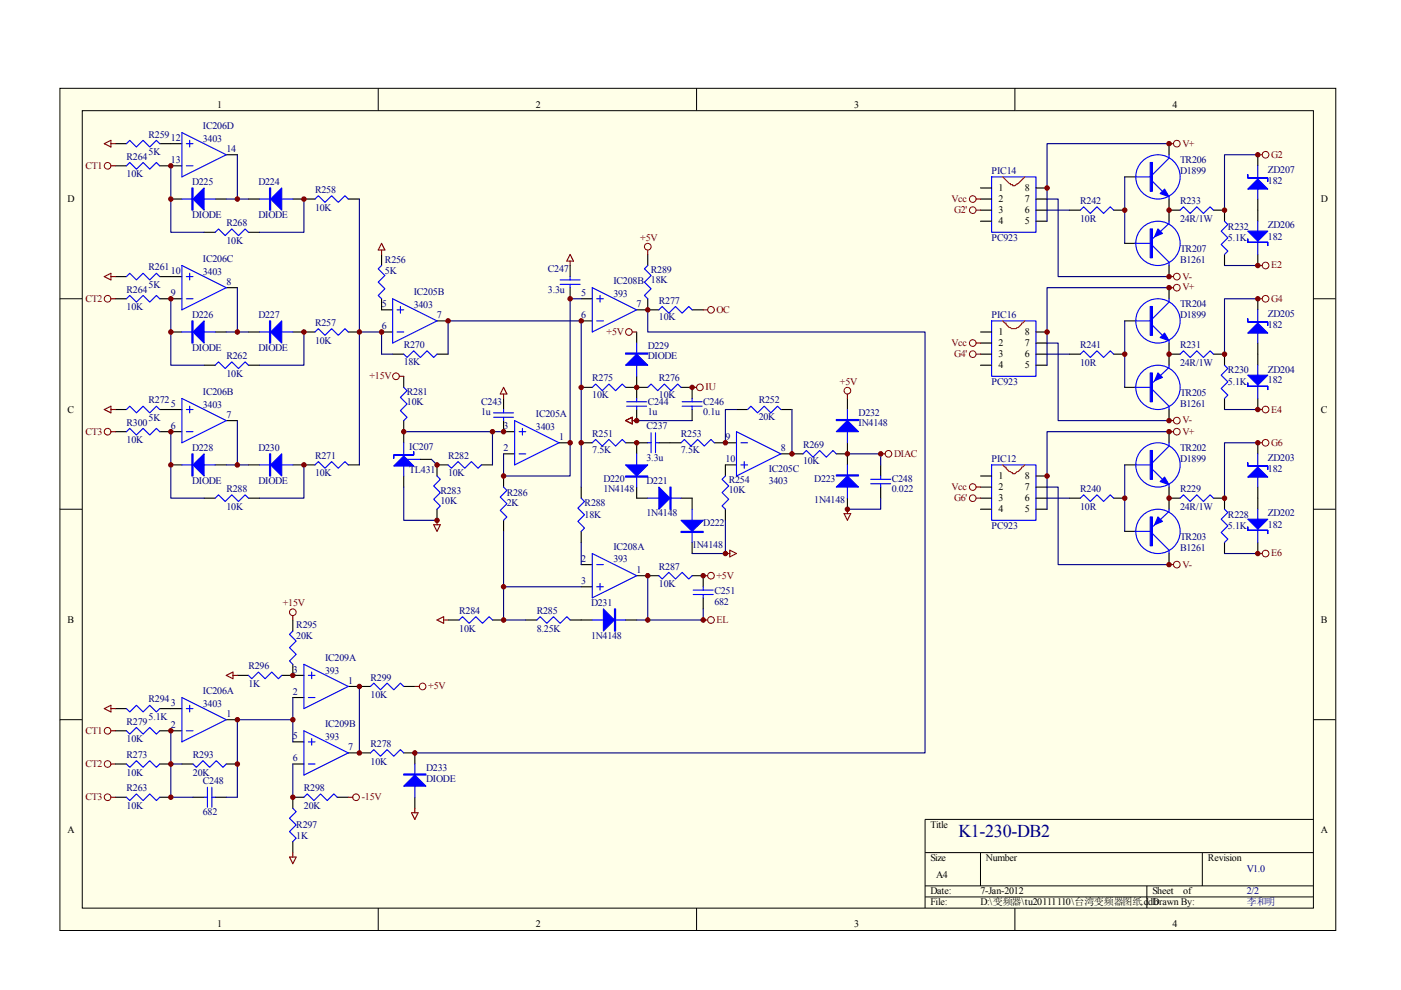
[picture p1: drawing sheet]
<svg xmlns="http://www.w3.org/2000/svg" width="297mm" height="210mm" viewBox="0 0 297 210" stroke-linecap="round" stroke-linejoin="round" font-family="sans-serif">
<path d="M12.7 18.7h270.5v178.6h-270.5z" fill="#ffffe8"/>
<g fill="none" stroke="#000" stroke-width=".21">
<path d="M12.7 18.7h270.5v178.6h-270.5zM80.2 18.7v4.7M147.7 18.7v4.7M215.2 18.7v4.7M17.4 23.5h261.1v169h-261.1zM12.7 63.3h4.7M278.4 63.3h4.7M12.7 108h4.7M278.4 108h4.7M12.7 152.6h4.7M278.4 152.6h4.7M278.4 173.7h-82.3v18.8"/>
<path d="M80.2 192.5v4.7M147.7 192.5v4.7M196.1 180.8h82.3M196.1 187.8h82.3M196.1 190.2h82.3M207.9 180.8v7M215.2 192.5v4.7M243.2 187.8v4.7M254.9 180.8v7"/>
</g>
<g fill="none" stroke="#00f" stroke-width=".23">
<path d="M26.8 30.5l.7-.7 1.4 1.4 1.4-1.4 1.4 1.4 1.5-1.4 .7 .7M26.8 35.2l.7-.7 1.4 1.4 1.4-1.4 1.4 1.4 1.5-1.4 .7 .7M38.6 28.1l9.4 4.7-9.4 4.7zM39.5 35.2h1.4M39.5 30.5h1.4M40.2 29.8v1.4M210.2 37.5h9.4v11.8h-9.4zM240.8 37.5h3.5M244.3 38.4l2.2 2.2M247.9 32.8v.7l-3.6 3.5M266.7 35.2v7M26.8 58.6l.7-.7 1.4 1.4 1.4-1.4 1.4 1.4 1.5-1.4 .7 .7"/>
<path d="M38.6 56.3l9.4 4.7-9.4 4.7zM38.6 42.2h7M39.5 58.6h1.4M40.2 57.9v1.4M45.6 49.3l.7-.8 1.4 1.5 1.4-1.5 1.5 1.5 1.4-1.5 .7 .8M55 42.2h7.1M66.8 42.2l.7-.7 1.4 1.4 1.4-1.4 1.4 1.4 1.4-1.4 .7 .7M80.9 56.3l-.7 .7 1.4 1.4-1.4 1.4 1.4 1.4-1.4 1.4 .7 .7M118.8 59.3h4.2M120.9 58.6v.7M137.3 56.3l-.7 .7 1.4 1.4-1.4 1.4 1.4 1.4-1.4 1.4 .7 .7M229 44.6l.8-.7 1.4 1.4 1.4-1.4 1.4 1.4 1.4-1.4 .7 .7"/>
<path d="M240.6 51.6h3.3M244.3 52.1l3.6 3.5v.7M247.9 46.9v.5l-3.6 3.3M247.9 41.7v.5M250.2 44.6l.7-.7 1.4 1.4 1.4-1.4 1.5 1.4 1.4-1.4 .7 .7M259.6 46.9l.7 .7-1.4 1.4 1.4 1.4-1.4 1.4 1.4 1.4-.7 .7M266.7 46.9v7M26.8 63.3l.7-.7 1.4 1.4 1.4-1.4 1.4 1.4 1.5-1.4 .7 .7M38.6 70.4h7M39.5 63.3h1.4M45.6 77.4l.7-.7 1.4 1.4 1.4-1.4 1.5 1.4 1.4-1.4 .7 .7M55 70.4h7.1"/>
<path d="M66.8 70.4l.7-.7 1.4 1.4 1.4-1.4 1.4 1.4 1.4-1.4 .7 .7M83.2 63.3l9.5 4.7-9.5 4.7zM84.2 70.4h1.4M84.2 65.7h1.4M84.9 65v1.4M85.6 75.1l.7 .7 1.4-1.4 1.4 1.4 1.4-1.4 1.4 1.4 .8-.7M118.8 60.3h4.2M120.9 60.3v.7M125.6 61l9.4 4.7-9.4 4.7zM126.5 68h1.4M126.5 63.3h1.4M127.2 62.6v1.4"/>
<path d="M135 72.7v7.1M139.7 65.7l.7-.7 1.4 1.4 1.4-1.4 1.4 1.4 1.4-1.4 .7 .7M210.2 68h9.4v11.8h-9.4zM229 75.1l.8-.7 1.4 1.4 1.4-1.4 1.4 1.4 1.4-1.4 .7 .7M240.8 68h3.5M244.3 69l2.2 2.1M247.9 63.3v.7l-3.6 3.6M247.9 77.4v.5l-3.6 3.3M247.9 72.3v.4M250.2 75.1l.7-.7 1.4 1.4 1.4-1.4 1.5 1.4 1.4-1.4 .7 .7M259.6 77.4l.7 .7-1.4 1.4 1.4 1.5-1.4 1.4 1.4 1.4-.7 .7M266.7 65.7v7"/>
<path d="M266.7 77.4v7.1M26.8 86.8l.7-.7 1.4 1.4 1.4-1.4 1.4 1.4 1.5-1.4 .7 .7M26.8 91.5l.7-.7 1.4 1.4 1.4-1.4 1.4 1.4 1.5-1.4 .7 .7M38.6 98.6h7M38.6 84.5l9.4 4.7-9.4 4.7zM39.5 91.5h1.4M39.5 86.8h1.4M40.2 86.1v1.4M55 98.6h7.1M66.8 98.6l.7-.7 1.4 1.4 1.4-1.4 1.4 1.4 1.4-1.4 .7 .7M85.6 82.1l.7 .7-1.4 1.4 1.4 1.5-1.4 1.4 1.4 1.4-.7 .7M85.6 93.9v7"/>
<path d="M85.8 97.4h3.3M95 98.6l.7 .7 1.4-1.4 1.4 1.4 1.4-1.4 1.5 1.4 .7-.7M104.6 88.5h4.3M104.6 87.5h4.3M106.8 86.8v.7M106.8 88.5v.7M109.1 89.2l9.4 4.7-9.4 4.7zM110.1 91.5h1.4M110.1 96.2h1.4M110.8 90.8v1.4M125.6 82.1l.7-.7 1.4 1.4 1.4-1.4 1.4 1.4 1.4-1.4 .7 .7M125.6 93.9l.7-.7 1.4 1.4 1.4-1.4 1.4 1.4 1.4-1.4 .7 .7"/>
<path d="M132.9 85.2h4.2M132.9 86.1h4.2M135 84.5v.7M135 86.1v.7M135 96.2v7.1M137.3 82.1l.7-.7 1.5 1.4 1.4-1.4 1.4 1.4 1.4-1.4 .7 .7M137.3 93.9h.7M138 91.8v4.2M139 93.9h.7M139 91.8v4.2M144.4 93.9l.7-.7 1.4 1.4 1.4-1.4 1.4 1.4 1.4-1.4 .7 .7M144.6 85.2h4.3"/>
<path d="M144.6 86.1h4.3M146.7 84.5v.7M146.7 86.1v.7M156.2 91.5l9.4 4.7-9.4 4.7zM157.1 98.6h1.4M157.1 93.9h1.4M157.8 97.9v1.4M158.5 86.8l.7-.7 1.4 1.4 1.4-1.4 1.4 1.4 1.5-1.4 .7 .7M170.3 96.2l.7-.7 1.4 1.4 1.4-1.4 1.4 1.4 1.4-1.4 .7 .7M179.7 86.8v7.1M179.7 98.6v7M210.2 98.6h9.4v11.7h-9.4z"/>
<path d="M240.6 82.1h3.3M240.8 98.6h3.5M244.3 82.6l3.6 3.5v.7M244.3 99.5l2.2 2.1M247.9 93.9v.7l-3.6 3.5M266.7 96.2v7.1M45.6 105.6l.7-.7 1.4 1.4 1.4-1.4 1.5 1.4 1.4-1.4 .7 .7M92.7 100.9l.7 .7-1.5 1.4 1.5 1.4-1.5 1.5 1.5 1.4-.7 .7M106.8 103.3l.7 .7-1.4 1.4 1.4 1.4-1.4 1.4 1.4 1.4-.7 .7M123.2 105.6l.7 .7-1.4 1.4 1.4 1.4-1.4 1.5 1.4 1.4-.7 .7M125.6 117.4l9.4 4.7-9.4 4.7zM126.5 119.7h1.4"/>
<path d="M137.3 105.6h7.1M146.7 108v7M153.8 100.9l-.7 .7 1.4 1.4-1.4 1.4 1.4 1.5-1.4 1.4 .7 .7M184.6 102.6h4.2M184.6 101.6h4.2M186.7 100.9v.7M186.7 102.6v.7M229 105.6l.8-.7 1.4 1.4 1.4-1.4 1.4 1.4 1.4-1.4 .7 .7M240.6 112.7h3.3M244.3 113.1l3.6 3.6v.7M247.9 108v.4l-3.6 3.3M247.9 102.8v.5"/>
<path d="M250.2 105.6l.7-.7 1.4 1.4 1.4-1.4 1.5 1.4 1.4-1.4 .7 .7M259.6 108l.7 .7-1.4 1.4 1.4 1.4-1.4 1.4 1.4 1.4-.7 .7M266.7 108v7M62.1 133.8l-.7 .7 1.4 1.4-1.4 1.4 1.4 1.4-1.4 1.4 .7 .8M97.4 131.5l.7-.7 1.4 1.4 1.4-1.4 1.4 1.4 1.4-1.4 .7 .7M113.8 131.5l.7-.7 1.4 1.4 1.4-1.4 1.5 1.4 1.4-1.4 .7 .7M125.6 131.5h7M126.5 124.4h1.4M127.2 123.7v1.4M139.7 122.1l.7 .7 1.4-1.4 1.4 1.4 1.4-1.4 1.4 1.4 .7-.7M147 126.1h4.2M147 125.1h4.2"/>
<path d="M149.1 124.4v.7M149.1 126.1v.7M26.8 150.2l.7 .7 1.4-1.4 1.4 1.4 1.4-1.4 1.5 1.4 .7-.7M26.8 154.9l.7 .7 1.4-1.4 1.4 1.4 1.4-1.4 1.5 1.4 .7-.7M38.6 147.9l9.4 4.7-9.4 4.7zM39.5 154.9h1.4M39.5 150.2h1.4M40.2 149.5v1.4M52.7 143.2l.7 .7 1.4-1.4 1.4 1.4 1.4-1.4 1.4 1.4 .7-.7M64.4 140.9l9.4 4.6-9.4 4.7zM64.4 154.9l9.4 4.7-9.4 4.7zM65.4 147.9h1.4"/>
<path d="M65.4 143.2h1.4M65.4 157.3h1.4M66.1 142.5v1.4M66.1 156.6v1.4M78.5 145.5l.8-.7 1.4 1.5 1.4-1.5 1.4 1.5 1.4-1.5 .7 .7M78.5 159.6l.8-.7 1.4 1.4 1.4-1.4 1.4 1.4 1.4-1.4 .7 .7M26.8 162l.7 .7 1.4-1.4 1.4 1.4 1.4-1.4 1.5 1.4 .7-.7M26.8 169l.7 .7 1.4-1.4 1.4 1.4 1.4-1.4 1.5 1.4 .7-.7M40.9 162l.7 .7 1.4-1.4 1.4 1.4 1.5-1.4 1.4 1.4 .7-.7M43.3 169h.7M44 166.9v4.2M44.9 169h.7"/>
<path d="M44.9 166.9v4.2M62.1 171.4l.7 .7-1.4 1.4 1.4 1.4-1.4 1.4 1.4 1.4-.7 .7M64.4 169l.7-.7 1.5 1.4 1.4-1.4 1.4 1.4 1.4-1.4 .7 .7M65.4 162h1.4M88 162v7"/>
<circle cx="245.5" cy="37.5" r="4.7"/>
<circle cx="245.5" cy="51.6" r="4.7"/>
<circle cx="245.5" cy="68" r="4.7"/>
<circle cx="245.5" cy="98.6" r="4.7"/>
<circle cx="245.5" cy="82.1" r="4.7"/>
<circle cx="245.5" cy="112.7" r="4.7"/>
</g>
<g fill="none" stroke="#000" stroke-width=".23">
<path d="M24.5 35.2h2.3M24.5 30.5h2.3M33.9 35.2h4.7M33.9 30.5h4.7M48 32.8h2.3M207.9 39.9h2.3M219.6 39.9h2.4M238.5 37.5h2.3M247.9 30.5v2.3M266.7 32.8v2.4M24.5 58.6h2.3M33.9 58.6h4.7"/>
<path d="M36.2 42.2h2.4M43.3 49.3h2.3M45.6 42.2h2.4M52.7 42.2h2.3M52.7 49.3h2.3M62.1 42.2h4.7M73.8 42.2h2.4M80.9 53.9v2.4M120.9 56.3v2.3M137.3 53.9v2.4M207.9 42.2h2.3M207.9 44.6h2.3"/>
<path d="M207.9 46.9h2.3M219.6 42.2h2.4M219.6 44.6h2.4M219.6 46.9h2.4M226.7 44.6h2.3M236.1 44.6h2.4M238.5 51.6h2.3M247.9 44.6h2.3M247.9 42.2v4.7M247.9 56.3v2.3M257.3 44.6h2.3v2.3M259.6 53.9v2.4"/>
<path d="M266.7 42.2v4.7M266.7 53.9v2.4M24.5 63.3h2.3M33.9 63.3h4.7M36.2 70.4h2.4M43.3 77.4h2.3M45.6 70.4h2.4M48 61h2.3M52.7 70.4h2.3M52.7 77.4h2.3M62.1 70.4h4.7M73.8 70.4h2.4"/>
<path d="M80.9 70.4h2.3M80.9 63.3v2.4h2.3M83.2 75.1h2.4M85.6 79.8v2.3M92.7 75.1h2.3M92.7 68h2.3M120.9 61v2.3M123.2 68h2.4M123.2 63.3h2.4M135 65.7h4.7M135 70.4v2.3M135 79.8v4.7"/>
<path d="M137.3 63.3v2.4M146.7 65.7h2.4M207.9 70.4h2.3M207.9 72.7h2.3M207.9 75.1h2.3M207.9 77.4h2.3M219.6 70.4h2.4M219.6 72.7h2.4M219.6 75.1h2.4M219.6 77.4h2.4M226.7 75.1h2.3M236.1 75.1h2.4"/>
<path d="M238.5 68h2.3M247.9 61v2.3M247.9 72.7v4.7M247.9 75.1h2.3M257.3 75.1h2.3v2.3M266.7 63.3v2.4M266.7 72.7v4.7M24.5 91.5h2.3M24.5 86.8h2.3M33.9 91.5h4.7M33.9 86.8h4.7M36.2 98.6h2.4"/>
<path d="M45.6 98.6h2.4M48 89.2h2.3M52.7 98.6h2.3M62.1 98.6h4.7M73.8 98.6h2.4M85.6 89.2v4.7M89.1 97.4h2.4M95 98.6h-2.3v2.3M102.1 98.6h2.3M106.8 89.2v2.3h2.3M106.8 96.2h2.3M106.8 84.5v2.3"/>
<path d="M118.5 93.9h2.4M123.2 82.1h2.4M123.2 93.9h2.4M132.6 82.1h4.7M132.6 93.9h4.7M135 86.8v2.4M135 93.9v2.3M139.7 93.9h4.7M144.4 82.1h2.3v2.4M146.7 86.8v2.4M151.4 93.9h4.8M156.2 98.6h-2.4v2.3"/>
<path d="M156.2 86.8h2.3M165.6 86.8h2.3M165.6 96.2h4.7M177.3 96.2h2.4M179.7 84.5v2.3M179.7 93.9v4.7M186.7 98.6v2.3M238.5 82.1h2.3M238.5 98.6h2.3M247.9 86.8v2.4M247.9 91.5v2.4M259.6 84.5v2.3"/>
<path d="M266.7 84.5v2.3M266.7 93.9v2.3M43.3 105.6h2.3M52.7 105.6h2.3M85.6 100.9v2.4M92.7 108v2.3M106.8 100.9v2.4M106.8 110.3v2.4M123.2 119.7h2.4M123.2 103.3v2.3M123.2 112.7v2.3M135 103.3v2.3h2.3"/>
<path d="M144.4 105.6h2.3v2.4M146.7 115v2.4M153.8 108v2.3M179.7 105.6v2.4M186.7 103.3v2.3M207.9 100.9h2.3M207.9 103.3h2.3M207.9 105.6h2.3M207.9 108h2.3M219.6 100.9h2.4M219.6 103.3h2.4M219.6 105.6h2.4"/>
<path d="M219.6 108h2.4M226.7 105.6h2.3M236.1 105.6h2.4M238.5 112.7h2.3M247.9 103.3v4.7M247.9 117.4v2.3M247.9 105.6h2.3M257.3 105.6h2.3v2.4M259.6 115v2.4M266.7 103.3v4.7M266.7 115v2.4M62.1 131.5v2.3"/>
<path d="M95 131.5h2.4M104.4 131.5h2.4M111.5 131.5h2.3M120.9 131.5h4.7M123.2 124.4h2.4M132.6 131.5h2.4M135 122.1h4.7M146.7 122.1h2.4v2.3M149.1 126.8v2.3M24.5 154.9h2.3M24.5 150.2h2.3M33.9 154.9h4.7"/>
<path d="M33.9 150.2h4.7M48 152.6h2.3M50.3 143.2h2.4M59.7 143.2h4.7M62.1 147.9h2.3M62.1 140.9v2.3M62.1 157.3h2.3M73.8 145.5h4.7M73.8 159.6h4.7M85.6 145.5h2.4M85.6 159.6h2.4v2.4M24.5 162h2.3"/>
<path d="M24.5 169h2.3M33.9 162h2.3M33.9 169h2.3M38.6 162h2.3M40.9 169h2.4M45.6 169h2.4M48 162h2.3M62.1 162h2.3M62.1 178.4v2.4M64.4 169h-2.3v2.4M71.5 169h2.3M88 169v2.4"/>
</g>
<path d="M212.6 37.5l1.4 1.4h.2v.3h.5v.2h.5l.4-.2v-.3h.3l1.4-1.4M212.6 68l.5 .5h.2a1.74 1.74 0 0 0 1.6 1.2 1.74 1.74 0 0 0 1.7-1.2h.2l.5-.5M212.6 98.6l.5 .4h.2v.3l.7 .7 .7 .2v.2a.75 .75 0 0 0 .9-.4h.3l.7-.7v-.3h.2l.5-.4" fill="none" stroke="#f00" stroke-width=".23"/>
<g fill="#00f" stroke="#00f" stroke-width=".23">
<path d="M246.9 40.1l1 1.6-1.9-.7z"/>
<path d="M245.5 48.5l1 1-1.7 .7z"/>
<path d="M264.6 40.1l2.1-2.1 2.1 2.1z"/>
<path d="M264.6 49h4.2l-2.1 2.1z"/>
<path d="M246.9 70.6l1 1.7-1.9-.7z"/>
<path d="M245.5 79.1l1 .9-1.7 .7z"/>
<path d="M264.6 70.6l2.1-2.1 2.1 2.1z"/>
<path d="M264.6 79.5h4.2l-2.1 2.2z"/>
<path d="M246.9 101.2l1 1.6-1.9-.7z"/>
<path d="M245.5 109.6l1 1-1.7 .7z"/>
<path d="M264.6 101.2l2.1-2.2 2.1 2.2z"/>
<path d="M264.6 110.1h4.2l-2.1 2.1z"/>
<path d="M43.3 39.9v4.7l-2.4-2.4z"/>
<path d="M59.7 39.9v4.7l-2.3-2.4z"/>
<path d="M43.3 68v4.7l-2.4-2.3z"/>
<path d="M59.7 68v4.7l-2.3-2.3z"/>
<path d="M40.9 98.6l2.4-2.4v4.7z"/>
<path d="M57.4 98.6l2.3-2.4v4.7z"/>
<path d="M85.6 96.7l2.1 2.1h-4.2z"/>
<path d="M132.6 77.4l2.4-2.3 2.3 2.3z"/>
<path d="M132.6 98.6h4.7l-2.3 2.3z"/>
<path d="M139.7 103.3l2.3 2.3-2.3 2.4z"/>
<path d="M144.4 110.3h4.7l-2.4 2.4z"/>
<path d="M177.3 91.5l2.4-2.3 2.3 2.3z"/>
<path d="M177.3 103.3l2.4-2.4 2.3 2.4z"/>
<path d="M127.9 129.1l2.4 2.4-2.4 2.3z"/>
<path d="M85.6 166.7l2.4-2.4 2.3 2.4z"/>
<path d="M243.9 34.5h.4v6.1h-.4z" fill-rule="evenodd"/>
<path d="M243.9 48.5h.4v6.2h-.4z" fill-rule="evenodd"/>
<path d="M264.6 37v.7h4.2v.7v-.7h-4.2z" fill-rule="evenodd"/>
<path d="M264.6 50.7v.7h4.2v.7v-.7h-4.2z" fill-rule="evenodd"/>
<path d="M243.9 65h.4v6.1h-.4z" fill-rule="evenodd"/>
<path d="M243.9 79.1h.4v6.1h-.4z" fill-rule="evenodd"/>
<path d="M264.6 67.6v.7h4.2v.7v-.7h-4.2z" fill-rule="evenodd"/>
<path d="M264.6 81.2v.7h4.2v.7v-.7h-4.2z" fill-rule="evenodd"/>
<path d="M243.9 95.5h.4v6.1h-.4z" fill-rule="evenodd"/>
<path d="M243.9 109.6h.4v6.1h-.4z" fill-rule="evenodd"/>
<path d="M264.6 98.1v.7h4.2v.7v-.7h-4.2z" fill-rule="evenodd"/>
<path d="M264.6 111.7v.7h4.2v.7v-.7h-4.2z" fill-rule="evenodd"/>
<path d="M40.7 39.9h.2v4.7h-.2z" fill-rule="evenodd"/>
<path d="M57.1 39.9h.3v4.7h-.3z" fill-rule="evenodd"/>
<path d="M40.7 68h.2v4.7h-.2z" fill-rule="evenodd"/>
<path d="M57.1 68h.3v4.7h-.3z" fill-rule="evenodd"/>
<path d="M40.7 96.2h.2v4.7h-.2z" fill-rule="evenodd"/>
<path d="M57.1 96.2h.3v4.7h-.3z" fill-rule="evenodd"/>
<path d="M83.5 96.5v.7v-.7h4.2v-.7v.7z" fill-rule="evenodd"/>
<path d="M132.6 74.9h4.7v.2h-4.7z" fill-rule="evenodd"/>
<path d="M132.6 100.9h4.7v.3h-4.7z" fill-rule="evenodd"/>
<path d="M142 103.3h.3v4.7h-.3z" fill-rule="evenodd"/>
<path d="M144.4 112.7h4.7v.2h-4.7z" fill-rule="evenodd"/>
<path d="M177.3 88.9h4.7v.3h-4.7z" fill-rule="evenodd"/>
<path d="M177.3 100.7h4.7v.2h-4.7z" fill-rule="evenodd"/>
<path d="M130.3 129.1h.2v4.7h-.2z" fill-rule="evenodd"/>
<path d="M85.6 164.1h4.7v.2h-4.7z" fill-rule="evenodd"/>
</g>
<g fill="none" stroke="#000080" stroke-width=".23">
<path d="M36.2 35.2v14.1h7.1M50.3 32.8v9.4M238.5 37.5v14.1M247.9 30.5h-25.9v16.4M266.7 32.8h-7.1v11.8M48 42.2h4.7M64.4 42.2v7.1h-9.4M76.2 42.2v56.4M222 42.2h2.3v16.4h23.6M222 44.6h4.7M259.6 56.3h7.1M36.2 63.3v14.1h7.1"/>
<path d="M48 70.4h4.7M50.3 61v9.4M64.4 70.4v7h-9.4M76.2 70.4h4.7v4.7h2.3M95 75.1v-7.1h28.2v35.3M123.2 63.3h-2.3v37.6h-14.1v-4.7M137.3 65.7v4.7h58.8v89.2h-108.1M222 72.7h2.3v16.5h23.6M222 75.1h4.7M238.5 68v14.1M247.9 61h-25.9v16.4M266.7 63.3h-7.1v11.8"/>
<path d="M36.2 91.5v14.1h7.1M48 98.6h4.7M50.3 89.2v9.4M64.4 98.6v7h-9.4M85.6 91.5h18.8M91.5 97.4l1.2 1.2M106.8 91.5h-2.4v7.1M135 89.2h11.7M156.2 86.8h-2.4v7.1M167.9 86.8v9.4M179.7 96.2h7v2.4M238.5 98.6v14.1"/>
<path d="M247.9 91.5h-25.9v16.5M259.6 86.8h7.1M266.7 93.9h-7.1v11.7M85.6 103.3v7h7.1M106.8 112.7v18.8h4.7M123.2 115v4.7M153.8 110.3v7.1h-7.1M186.7 105.6v2.4h-7M222 103.3h2.3v16.4h23.6M222 105.6h4.7M259.6 117.4h7.1M106.8 124.4h16.4"/>
<path d="M137.3 122.1v9.4h-2.3M149.1 129.1v2.4h-11.8M36.2 154.9v14.1h4.7M62.1 152.6h-11.8v16.4h-2.3M62.1 147.9v9.4M76.2 145.5v14.1M36.2 162h2.4M62.1 162v7"/>
</g>
<g fill="none" stroke="#800000" stroke-width=".21">
<circle cx="22.8" cy="35.2" r=".71"/>
<circle cx="249.5" cy="30.5" r=".71"/>
<circle cx="268.3" cy="32.8" r=".71"/>
<circle cx="137.3" cy="52.3" r=".71"/>
<circle cx="206.2" cy="44.6" r=".71"/>
<circle cx="206.2" cy="42.2" r=".71"/>
<circle cx="249.5" cy="58.6" r=".71"/>
<circle cx="268.3" cy="56.3" r=".71"/>
<circle cx="22.8" cy="63.3" r=".7"/>
<circle cx="84" cy="79.8" r=".71"/>
<circle cx="133.3" cy="70.4" r=".7"/>
<circle cx="150.7" cy="65.7" r=".71"/>
<circle cx="206.2" cy="72.7" r=".71"/>
<circle cx="206.2" cy="75.1" r=".71"/>
<circle cx="249.5" cy="61" r=".71"/>
<circle cx="268.3" cy="63.3" r=".71"/>
<circle cx="22.8" cy="91.5" r=".7"/>
<circle cx="148.4" cy="82.1" r=".71"/>
<circle cx="179.7" cy="82.8" r=".71"/>
<circle cx="188.4" cy="96.2" r=".71"/>
<circle cx="249.5" cy="91.5" r=".71"/>
<circle cx="249.5" cy="89.2" r=".71"/>
<circle cx="268.3" cy="93.9" r=".71"/>
<circle cx="268.3" cy="86.8" r=".71"/>
<circle cx="206.2" cy="105.6" r=".71"/>
<circle cx="206.2" cy="103.3" r=".71"/>
<circle cx="249.5" cy="119.7" r=".71"/>
<circle cx="268.3" cy="117.4" r=".71"/>
<circle cx="62.1" cy="129.8" r=".71"/>
<circle cx="150.7" cy="131.5" r=".71"/>
<circle cx="150.7" cy="122.1" r=".71"/>
<circle cx="22.8" cy="154.9" r=".7"/>
<circle cx="89.6" cy="145.5" r=".71"/>
<circle cx="22.8" cy="162" r=".7"/>
<circle cx="22.8" cy="169" r=".7"/>
<circle cx="75.5" cy="169" r=".71"/>
</g>
<g fill="none" stroke="#800000" stroke-width=".23">
<path d="M22.1 30.5l1.4-.7v1.4zM23.5 30.5h1M23.5 35.2h1M247.9 30.5h.9M266.7 32.8h.9M22.1 58.6l1.4-.7v1.4zM23.5 58.6h1M80.9 51.6l.7 1.4h-1.4zM80.9 53v.9M120.9 53.9l.7 1.5h-1.4zM120.9 55.4v.9M137.3 53v.9"/>
<path d="M206.9 42.2h1M206.9 44.6h1M247.9 58.6h.9M266.7 56.3h.9M23.5 63.3h1M84.7 79.8h.9M134 70.4h1M149.1 65.7h.9M206.9 72.7h1M206.9 75.1h1M247.9 61h.9M266.7 63.3h.9"/>
<path d="M22.1 86.8l1.4-.7v1.4zM23.5 86.8h1M23.5 91.5h1M106.8 82.1l.7 1.4h-1.4zM106.8 83.5v1M132.6 89.2l1.4-.7v1.4zM134 89.2h1M146.7 82.1h1M179.7 83.5v1M186.7 96.2h1M247.9 91.5h.9M247.9 89.2h.9"/>
<path d="M266.7 86.8h.9M266.7 93.9h.9M91.9 111.3h1.5l-.7 1.4zM92.7 110.3v1M153.8 117.4h.9M154.7 116.7l1.5 .7-1.5 .7zM179 108.9h1.4l-.7 1.4zM179.7 108v.9M206.9 103.3h1M206.9 105.6h1M247.9 119.7h.9M266.7 117.4h.9"/>
<path d="M62.1 130.5v1M92.7 131.5l1.4-.7v1.4zM94.1 131.5h.9M149.1 122.1h.9M149.1 131.5h.9M22.1 150.2l1.4-.7v1.4zM23.5 154.9h1M23.5 150.2h1M48 143.2l1.4-.7v1.4zM49.4 143.2h.9M88 145.5h.9M23.5 162h1"/>
<path d="M23.5 169h1M73.8 169h1M87.2 172.3h1.5l-.7 1.4zM88 171.4v.9M61.4 181.7h1.4l-.7 1.4zM62.1 180.8v.9"/>
</g>
<g fill="#800000" stroke="#800000" stroke-width=".21">
<circle cx="222" cy="39.9" r=".47"/>
<circle cx="247.9" cy="44.6" r=".47"/>
<circle cx="238.5" cy="44.6" r=".47"/>
<circle cx="259.6" cy="44.6" r=".47"/>
<circle cx="266.7" cy="32.8" r=".47"/>
<circle cx="266.7" cy="56.3" r=".47"/>
<circle cx="222" cy="70.4" r=".47"/>
<circle cx="247.9" cy="75.1" r=".47"/>
<circle cx="238.5" cy="75.1" r=".47"/>
<circle cx="259.6" cy="75.1" r=".47"/>
<circle cx="266.7" cy="63.3" r=".47"/>
<circle cx="266.7" cy="86.8" r=".47"/>
<circle cx="222" cy="100.9" r=".47"/>
<circle cx="247.9" cy="105.6" r=".47"/>
<circle cx="238.5" cy="105.6" r=".47"/>
<circle cx="259.6" cy="105.6" r=".47"/>
<circle cx="266.7" cy="93.9" r=".47"/>
<circle cx="266.7" cy="117.4" r=".47"/>
<circle cx="36.2" cy="35.2" r=".47"/>
<circle cx="64.4" cy="42.2" r=".47"/>
<circle cx="36.2" cy="42.2" r=".47"/>
<circle cx="50.3" cy="42.2" r=".47"/>
<circle cx="36.2" cy="63.3" r=".47"/>
<circle cx="64.4" cy="70.4" r=".47"/>
<circle cx="36.2" cy="70.4" r=".47"/>
<circle cx="50.3" cy="70.4" r=".47"/>
<circle cx="36.2" cy="91.5" r=".47"/>
<circle cx="64.4" cy="98.6" r=".47"/>
<circle cx="36.2" cy="98.6" r=".47"/>
<circle cx="50.3" cy="98.6" r=".47"/>
<circle cx="76.2" cy="70.4" r=".47"/>
<circle cx="80.9" cy="70.4" r=".47"/>
<circle cx="104.4" cy="91.5" r=".47"/>
<circle cx="106.8" cy="91.5" r=".47"/>
<circle cx="85.6" cy="91.5" r=".47"/>
<circle cx="92.7" cy="98.6" r=".47"/>
<circle cx="92.7" cy="110.3" r=".47"/>
<circle cx="120.9" cy="93.9" r=".47"/>
<circle cx="95" cy="68" r=".47"/>
<circle cx="120.9" cy="63.3" r=".47"/>
<circle cx="135" cy="82.1" r=".47"/>
<circle cx="123.2" cy="68" r=".47"/>
<circle cx="135" cy="89.2" r=".47"/>
<circle cx="135" cy="93.9" r=".47"/>
<circle cx="167.9" cy="96.2" r=".47"/>
<circle cx="153.8" cy="93.9" r=".47"/>
<circle cx="179.7" cy="96.2" r=".47"/>
<circle cx="123.2" cy="82.1" r=".47"/>
<circle cx="179.7" cy="108" r=".47"/>
<circle cx="186.7" cy="96.2" r=".47"/>
<circle cx="153.8" cy="117.4" r=".47"/>
<circle cx="106.8" cy="100.9" r=".47"/>
<circle cx="123.2" cy="93.9" r=".47"/>
<circle cx="106.8" cy="131.5" r=".47"/>
<circle cx="106.8" cy="124.4" r=".47"/>
<circle cx="137.3" cy="131.5" r=".47"/>
<circle cx="149.1" cy="122.1" r=".47"/>
<circle cx="146.7" cy="82.1" r=".47"/>
<circle cx="149.1" cy="131.5" r=".47"/>
<circle cx="36.2" cy="154.9" r=".47"/>
<circle cx="36.2" cy="162" r=".47"/>
<circle cx="36.2" cy="169" r=".47"/>
<circle cx="50.3" cy="162" r=".47"/>
<circle cx="62.1" cy="143.2" r=".47"/>
<circle cx="50.3" cy="152.6" r=".47"/>
<circle cx="62.1" cy="152.6" r=".47"/>
<circle cx="76.2" cy="145.5" r=".47"/>
<circle cx="76.2" cy="159.6" r=".47"/>
<circle cx="62.1" cy="169" r=".47"/>
<circle cx="137.3" cy="65.7" r=".47"/>
<circle cx="88" cy="159.6" r=".47"/>
<circle cx="137.3" cy="122.1" r=".47"/>
<circle cx="247.9" cy="30.5" r=".47"/>
<circle cx="247.9" cy="61" r=".47"/>
<circle cx="247.9" cy="91.5" r=".47"/>
<circle cx="247.9" cy="58.6" r=".47"/>
<circle cx="247.9" cy="89.2" r=".47"/>
<circle cx="247.9" cy="119.7" r=".47"/>
</g>
<text font-size="3.8" fill="#000080" x="203.2" y="177.5">K1-230-DB2</text>
<g font-size="2.1">
<text x="46.1" y="22.9">1</text>
<text x="113.6" y="22.9">2</text>
<text x="181.1" y="22.9">3</text>
<text x="248.6" y="22.9">4</text>
<text x="211.7" y="40.5">1</text>
<text x="217.3" y="40.5">8</text>
<text x="14.3" y="42.8">D</text>
<text x="211.7" y="42.8">2</text>
<text x="211.7" y="45.1">3</text>
<text x="211.7" y="47.5">4</text>
<text x="217.3" y="47.5">5</text>
<text x="217.3" y="45.1">6</text>
<text x="217.3" y="42.8">7</text>
<text x="280.1" y="42.8">D</text>
<text x="211.7" y="71">1</text>
<text x="217.3" y="71">8</text>
<text x="211.7" y="73.3">2</text>
<text x="211.7" y="75.7">3</text>
<text x="217.3" y="75.7">6</text>
<text x="217.3" y="73.3">7</text>
<text x="211.7" y="78.1">4</text>
<text x="217.3" y="78.1">5</text>
<text x="14.3" y="87.5">C</text>
<text x="280.1" y="87.5">C</text>
<text x="211.7" y="101.5">1</text>
<text x="217.3" y="101.5">8</text>
<text x="211.7" y="103.9">2</text>
<text x="211.7" y="106.2">3</text>
<text x="217.3" y="106.2">6</text>
<text x="217.3" y="103.9">7</text>
<text x="211.7" y="108.6">4</text>
<text x="217.3" y="108.6">5</text>
<text x="14.3" y="132.1">B</text>
<text x="280.1" y="132.1">B</text>
<text x="14.3" y="176.7">A</text>
<text x="197.3" y="175.5">Title</text>
<text x="280.1" y="176.7">A</text>
<text x="197.3" y="182.6">Size</text>
<text x="209" y="182.6">Number</text>
<text x="256.1" y="182.6">Revision</text>
<text x="197.3" y="189.6">Date:</text>
<text x="197.3" y="192">File:</text>
<text x="198.5" y="186.1">A4</text>
<text x="207.9" y="189.6">7-Jan-2012</text>
<text x="207.9" y="192">D:\变频器\tu20111110\台湾变频器图纸.ddb</text>
<text x="244.3" y="189.6">Sheet</text>
<text x="244.3" y="192">Drawn By:</text>
<text x="250.9" y="189.6">of</text>
<text x="46.1" y="196.6">1</text>
<text x="113.6" y="196.6">2</text>
<text x="181.1" y="196.6">3</text>
<text x="248.6" y="196.6">4</text>
</g>
<g font-size="2.1" fill="#000080">
<text x="31.5" y="29.2">R259</text>
<text x="36.2" y="29.9">12</text>
<text x="43" y="27.3">IC206D</text>
<text x="26.8" y="33.9">R264</text>
<text x="31.5" y="32.9">5K</text>
<text x="36.2" y="34.6">13</text>
<text x="43" y="30.2">3403</text>
<text x="48" y="32.3">14</text>
<text x="250.2" y="34.6">TR206</text>
<text x="26.8" y="37.6">10K</text>
<text x="40.7" y="39.3">D225</text>
<text x="54.8" y="39.3">D224</text>
<text x="66.8" y="40.9">R258</text>
<text x="210.2" y="36.9">PIC14</text>
<text x="250.2" y="36.9">D1899</text>
<text x="268.8" y="36.7">ZD207</text>
<text x="268.8" y="39">182</text>
<text x="40.7" y="46.3">DIODE</text>
<text x="54.8" y="46.3">DIODE</text>
<text x="66.8" y="44.7">10K</text>
<text x="229" y="43.3">R242</text>
<text x="229" y="47">10R</text>
<text x="250.2" y="43.3">R233</text>
<text x="250.2" y="47">24R/1W</text>
<text x="48" y="48">R268</text>
<text x="48" y="51.7">10K</text>
<text x="210.2" y="51.1">PC923</text>
<text x="250.2" y="53.4">TR207</text>
<text x="260.3" y="48.7">R232</text>
<text x="260.3" y="51.1">5.1K</text>
<text x="268.8" y="48.4">ZD206</text>
<text x="268.8" y="50.8">182</text>
<text x="31.5" y="57.3">R261</text>
<text x="36.2" y="58.1">10</text>
<text x="43" y="55.5">IC206C</text>
<text x="43" y="58.3">3403</text>
<text x="81.6" y="55.7">R256</text>
<text x="81.6" y="58.1">5K</text>
<text x="116.2" y="57.6">C247</text>
<text x="138" y="57.8">R289</text>
<text x="250.2" y="55.7">B1261</text>
<text x="26.8" y="62.1">R264</text>
<text x="26.8" y="65.8">10K</text>
<text x="31.5" y="61.1">5K</text>
<text x="36.2" y="62.8">9</text>
<text x="48" y="60.5">8</text>
<text x="80.9" y="65.1">5</text>
<text x="87.7" y="62.5">IC205B</text>
<text x="87.7" y="65.4">3403</text>
<text x="116.2" y="62.1">3.3u</text>
<text x="123.2" y="62.8">5</text>
<text x="130" y="60.2">IC208B 18K</text>
<text x="130" y="63">393</text>
<text x="135" y="65.1">7</text>
<text x="139.7" y="64.4">R277</text>
<text x="250.2" y="65.1">TR204</text>
<text x="40.7" y="67.5">D226</text>
<text x="54.8" y="67.5">D227</text>
<text x="66.8" y="69.1">R257</text>
<text x="80.9" y="69.8">6</text>
<text x="92.6" y="67.5">7</text>
<text x="123.2" y="67.5">6</text>
<text x="139.7" y="67.9">10K</text>
<text x="210.2" y="67.5">PIC16</text>
<text x="250.2" y="67.5">D1899</text>
<text x="268.8" y="67.2">ZD205</text>
<text x="268.8" y="69.6">182</text>
<text x="40.7" y="74.5">DIODE</text>
<text x="48" y="76.1">R262</text>
<text x="54.8" y="74.5">DIODE</text>
<text x="66.8" y="72.9">10K</text>
<text x="85.6" y="73.8">R270</text>
<text x="85.6" y="77.3">18K</text>
<text x="137.3" y="74">D229</text>
<text x="137.3" y="76.1">DIODE</text>
<text x="229" y="73.8">R241</text>
<text x="229" y="77.6">10R</text>
<text x="250.2" y="73.8">R231</text>
<text x="250.2" y="77.6">24R/1W</text>
<text x="43" y="83.7">IC206B</text>
<text x="48" y="79.9">10K</text>
<text x="86.3" y="83.7">R281</text>
<text x="125.6" y="80.9">R275</text>
<text x="139.7" y="80.9">R276</text>
<text x="210.2" y="81.5">PC923</text>
<text x="250.2" y="83.9">TR205</text>
<text x="260.3" y="79.2">R230</text>
<text x="260.3" y="81.5">5.1K</text>
<text x="268.8" y="79">ZD204</text>
<text x="268.8" y="81.3">182</text>
<text x="31.5" y="85.5">R272</text>
<text x="31.5" y="89.3">5K</text>
<text x="36.2" y="86.3">5</text>
<text x="43" y="86.5">3403</text>
<text x="48" y="88.6">7</text>
<text x="86.3" y="85.8">10K</text>
<text x="102" y="85.8">C243</text>
<text x="102" y="87.9">1u</text>
<text x="113.6" y="88.4">IC205A</text>
<text x="125.6" y="84.3">10K</text>
<text x="137.3" y="85.8">C244</text>
<text x="137.3" y="87.9">1u</text>
<text x="139.7" y="84.3">10K</text>
<text x="149.1" y="85.8">C246</text>
<text x="149.1" y="87.9">0.1u</text>
<text x="160.9" y="85.5">R252</text>
<text x="160.9" y="89.1">20K</text>
<text x="182" y="88.2">D232</text>
<text x="250.2" y="86.3">B1261</text>
<text x="26.8" y="90.3">R300</text>
<text x="26.8" y="94">10K</text>
<text x="36.2" y="90.9">6</text>
<text x="40.7" y="95.7">D228</text>
<text x="54.8" y="95.7">D230</text>
<text x="86.8" y="95.4">IC207</text>
<text x="106.8" y="95.7">2</text>
<text x="106.8" y="90.9">3</text>
<text x="113.6" y="91.2">3403</text>
<text x="118.5" y="93.3">1</text>
<text x="125.6" y="92.6">R251</text>
<text x="137.1" y="90.9">C237</text>
<text x="144.4" y="92.6">R253</text>
<text x="153.8" y="93.3">9</text>
<text x="165.5" y="95.7">8</text>
<text x="170.3" y="94.9">R269</text>
<text x="182" y="90.3">IN4148</text>
<text x="250.2" y="95.7">TR202</text>
<text x="66.8" y="97.3">R271</text>
<text x="66.8" y="101">10K</text>
<text x="86.8" y="100.3">TL431</text>
<text x="95" y="97.3">R282</text>
<text x="95" y="100.9">10K</text>
<text x="125.6" y="96.1">7.5K</text>
<text x="137.1" y="97.8">3.3u</text>
<text x="144.4" y="96.1">7.5K</text>
<text x="153.8" y="98">10</text>
<text x="163" y="100.1">IC205C</text>
<text x="170.3" y="98.5">10K</text>
<text x="210.2" y="98">PIC12</text>
<text x="250.2" y="98">D1899</text>
<text x="268.8" y="97.8">ZD203</text>
<text x="268.8" y="100.1">182</text>
<text x="40.7" y="102.7">DIODE</text>
<text x="48" y="104.3">R288</text>
<text x="54.8" y="102.7">DIODE</text>
<text x="93.4" y="104.8">R283</text>
<text x="93.4" y="106.9">10K</text>
<text x="107.4" y="105.1">R286</text>
<text x="107.4" y="107.4">2K</text>
<text x="124" y="107.4">R288</text>
<text x="127.9" y="102.2">D220</text>
<text x="127.9" y="104.3">1N4148</text>
<text x="137.1" y="102.7">D221</text>
<text x="154.5" y="102.5">R254</text>
<text x="154.5" y="104.6">10K</text>
<text x="163" y="102.7">3403</text>
<text x="172.6" y="102.2">D223</text>
<text x="172.6" y="106.7">1N4148</text>
<text x="189.1" y="102.2">C248</text>
<text x="189.1" y="104.3">0.022</text>
<text x="229" y="104.3">R240</text>
<text x="250.2" y="104.3">R229</text>
<text x="48" y="108.1">10K</text>
<text x="124" y="109.7">18K</text>
<text x="137.1" y="109.5">1N4148</text>
<text x="149.1" y="111.6">D222</text>
<text x="210.2" y="112.1">PC923</text>
<text x="229" y="108.1">10R</text>
<text x="250.2" y="108.1">24R/1W</text>
<text x="260.3" y="109.7">R228</text>
<text x="260.3" y="112.1">5.1K</text>
<text x="268.8" y="109.5">ZD202</text>
<text x="268.8" y="111.9">182</text>
<text x="123.2" y="119.1">2</text>
<text x="130" y="116.6">IC208A</text>
<text x="130" y="119.1">393</text>
<text x="146.7" y="116.1">1N4148</text>
<text x="250.2" y="114.5">TR203</text>
<text x="250.2" y="116.8">B1261</text>
<text x="123.2" y="123.9">3</text>
<text x="135" y="121.5">1</text>
<text x="139.7" y="120.7">R287</text>
<text x="139.7" y="124.6">10K</text>
<text x="151.5" y="125.9">C251</text>
<text x="97.4" y="130.1">R284</text>
<text x="113.8" y="130.1">R285</text>
<text x="125.3" y="128.5">D231</text>
<text x="151.5" y="128.3">682</text>
<text x="62.8" y="133.2">R295</text>
<text x="62.8" y="135.6">20K</text>
<text x="97.4" y="134">10K</text>
<text x="113.8" y="134">8.25K</text>
<text x="125.3" y="135.6">1N4148</text>
<text x="52.7" y="141.9">R296</text>
<text x="62.1" y="142.6">3</text>
<text x="68.9" y="140.1">IC209A</text>
<text x="68.9" y="142.8">393</text>
<text x="31.5" y="148.9">R294</text>
<text x="36.2" y="149.7">3</text>
<text x="43" y="147.1">IC206A</text>
<text x="43" y="149.9">3403</text>
<text x="52.7" y="145.7">1K</text>
<text x="62.1" y="147.3">2</text>
<text x="73.8" y="145">1</text>
<text x="78.6" y="144.3">R299</text>
<text x="78.6" y="148">10K</text>
<text x="26.8" y="153.7">R279</text>
<text x="31.5" y="152.8">5.1K</text>
<text x="36.2" y="154.4">2</text>
<text x="48" y="152">1</text>
<text x="68.9" y="154.1">IC209B</text>
<text x="26.8" y="157.4">10K</text>
<text x="26.8" y="160.7">R273</text>
<text x="40.9" y="160.7">R293</text>
<text x="62.1" y="156.7">5</text>
<text x="62.1" y="161.4">6</text>
<text x="68.9" y="157">393</text>
<text x="73.8" y="159.1">7</text>
<text x="78.6" y="158.3">R278</text>
<text x="26.8" y="164.4">10K</text>
<text x="26.8" y="167.7">R263</text>
<text x="40.9" y="164.4">20K</text>
<text x="43" y="166.1">C248</text>
<text x="64.4" y="167.7">R298</text>
<text x="78.6" y="162.2">10K</text>
<text x="90.3" y="163.5">D233</text>
<text x="90.3" y="165.9">DIODE</text>
<text x="26.8" y="171.5">10K</text>
<text x="43" y="172.9">682</text>
<text x="64.4" y="171.5">20K</text>
<text x="62.8" y="175.5">R297</text>
<text x="62.8" y="177.9">1K</text>
<text x="264.3" y="184.9">V1.0</text>
<text x="264.3" y="189.6">2/2</text>
<text x="264.3" y="192">李和明</text>
</g>
<g font-size="2.1" fill="#800000">
<text x="18.1" y="35.7">CT1</text>
<text x="250.7" y="31.1">V+</text>
<text x="269.5" y="33.5">G2</text>
<text x="201.8" y="42.8">Vcc</text>
<text x="202.3" y="45.1">G2'</text>
<text x="135.7" y="51.1">+5V</text>
<text x="250.7" y="59.3">V-</text>
<text x="269.5" y="56.9">E2</text>
<text x="18.1" y="63.9">CT2</text>
<text x="250.7" y="61.6">V+</text>
<text x="269.5" y="63.9">G4</text>
<text x="128.6" y="71">+5V</text>
<text x="151.9" y="66.3">OC</text>
<text x="201.8" y="73.3">Vcc</text>
<text x="202.3" y="75.7">G4'</text>
<text x="78.3" y="80.4">+15V</text>
<text x="149.6" y="82.7">IU</text>
<text x="178.1" y="81.5">+5V</text>
<text x="250.7" y="89.8">V-</text>
<text x="269.5" y="87.5">E4</text>
<text x="18.1" y="92.1">CT3</text>
<text x="250.7" y="92.1">V+</text>
<text x="269.5" y="94.5">G6</text>
<text x="189.6" y="96.9">DIAC</text>
<text x="201.8" y="103.9">Vcc</text>
<text x="202.3" y="106.2">G6'</text>
<text x="269.5" y="118">E6</text>
<text x="151.9" y="122.7">+5V</text>
<text x="250.7" y="120.3">V-</text>
<text x="59.9" y="128.5">+15V</text>
<text x="151.9" y="132.1">EL</text>
<text x="90.8" y="146.1">+5V</text>
<text x="18.1" y="155.5">CT1</text>
<text x="18.1" y="162.6">CT2</text>
<text x="18.1" y="169.6">CT3</text>
<text x="76.7" y="169.6">-15V</text>
</g>
</svg>
